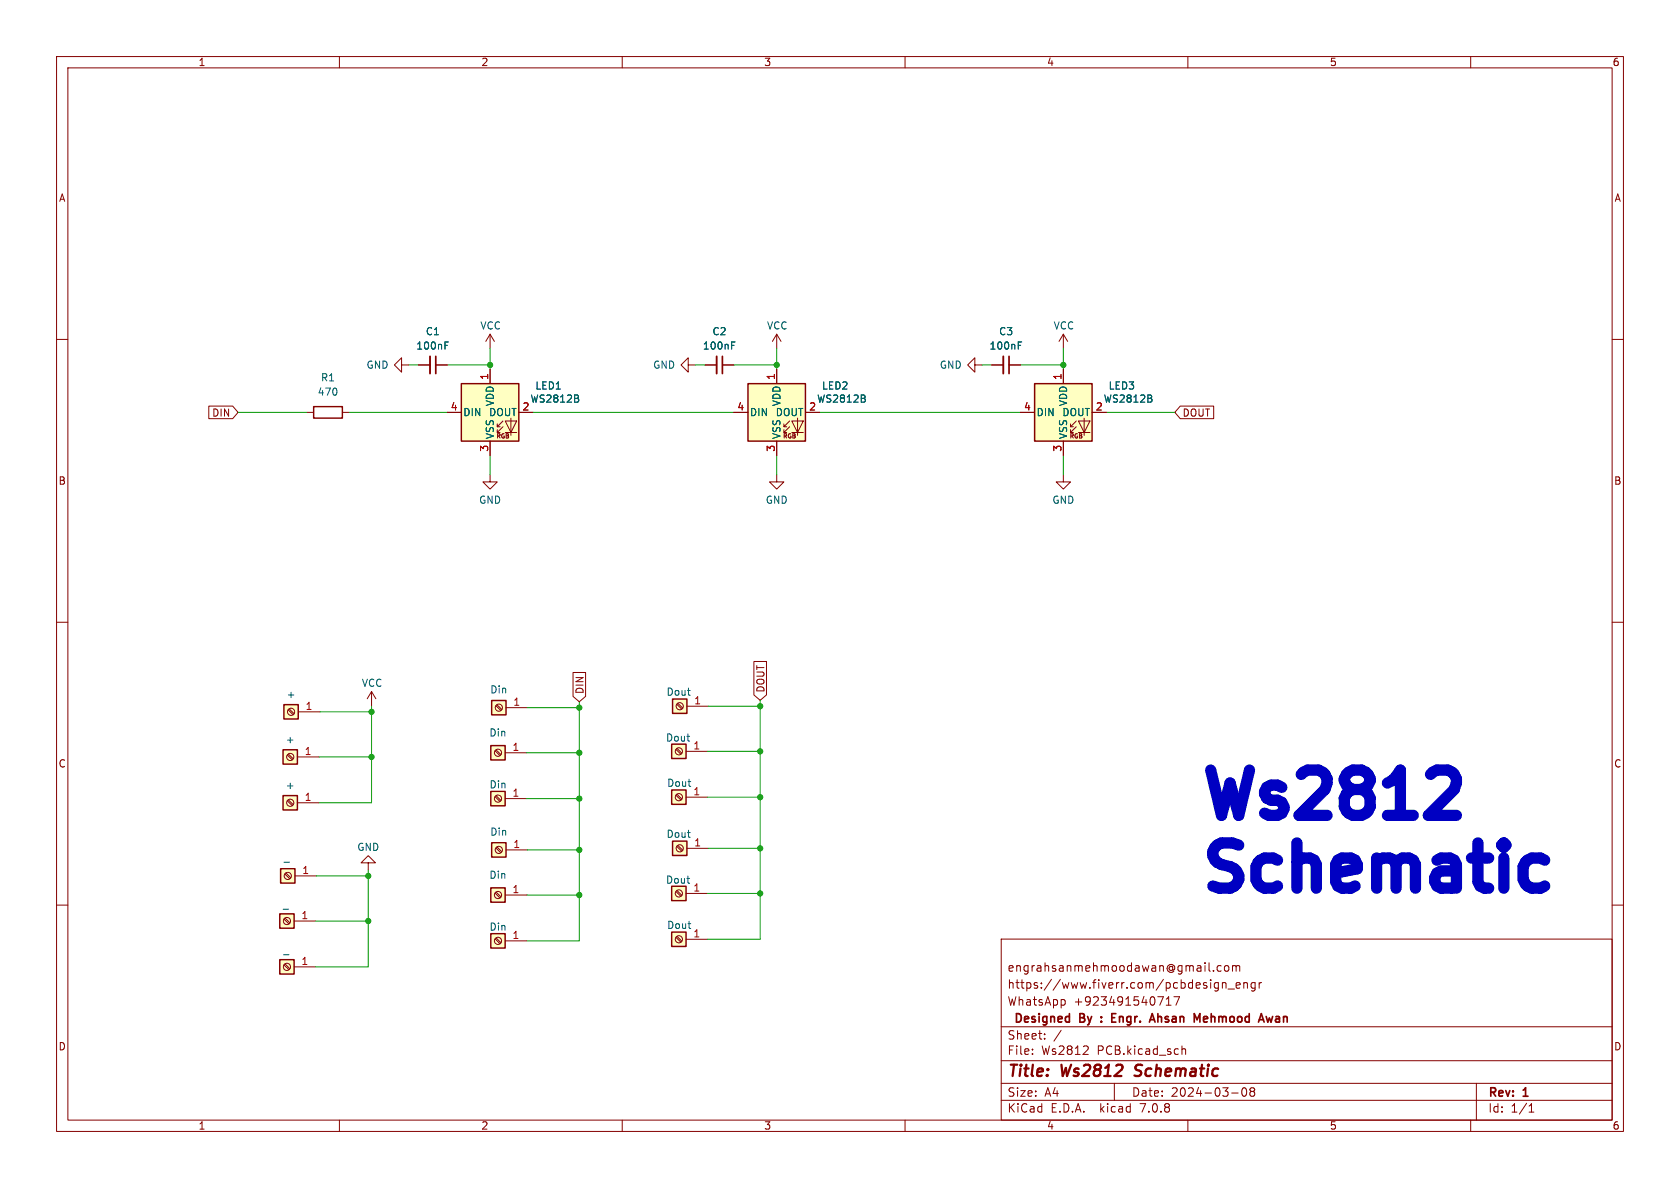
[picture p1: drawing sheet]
<svg xmlns="http://www.w3.org/2000/svg" width="297mm" height="210mm" viewBox="0 0 297 210" stroke-linecap="round" stroke-linejoin="round" font-family="sans-serif">
<g fill="none" stroke="#840000" stroke-width=".18">
<path d="M10 10h277v190h-277zM12 12h273v186h-273zM60 10v2M110 10v2M160 10v2M210 10v2M260 10v2M10 60h2M86.6 59.1v2.5M86.6 59.1l-.7 1.3M86.6 59.1l.8 1.3M137.3 59.1l-.7 1.3"/>
<path d="M137.3 59.1v2.5M137.3 59.1l.8 1.3M188 59.1l-.8 1.3M188 59.1v2.5M188 59.1l.7 1.3M285 60h2M36.9 71.8h4.2l1 1.1-1 1.1h-4.2zM54.2 72.9h1.2M60.5 72.9h1.3M71 64.5v-1.3l-1.3 1.3 1.3 1.3v-1.3h1.3M74 64.5h2M77 64.5h2.1"/>
<path d="M79 72.9h2.6M86.6 65.3v2.5M86.6 78v2.5M87.9 76.5h.5M87.9 75.4h.5M88.9 75.4l-1 1.1v-.6M88.9 74.4l-1 1v-.5M89.3 74.4h2l-1 2.1zM89.3 76.5h2M90.3 73.9v3.1M91.7 72.9h2.6M121.7 64.5v-1.3l-1.3 1.3 1.3 1.3v-1.3h1.2"/>
<path d="M124.7 64.5h2M127.7 64.5h2M129.7 72.9h2.5M137.3 65.3v2.5M137.3 78v2.5M138.6 76.5h.5M138.6 75.4h.5M139.6 75.4l-1 1.1v-.6M139.6 74.4l-1 1v-.5M140 74.4h2l-1 2.1zM140 76.5h2M141 73.9v3.1"/>
<path d="M142.4 72.9h2.5M172.3 64.5v-1.3l-1.2 1.3 1.2 1.3v-1.3h1.3M175.3 64.5h2.1M178.4 64.5h2M180.4 72.9h2.5M188 65.3v2.5M188 78v2.5M189.3 76.5h.5M189.3 75.4h.5M190.3 75.4l-1 1.1v-.6M190.3 74.4l-1 1v-.5M190.7 74.4h2l-1 2.1z"/>
<path d="M190.7 76.5h2M191.7 73.9v3.1M193.1 72.9h2.5M208.6 71.8h6v2.2h-6l-.9-1.1zM86.6 83.9v1.3h1.3l-1.3 1.3-1.2-1.3h1.2M137.3 83.9v1.3h1.3l-1.3 1.3-1.3-1.3h1.3M188 83.9v1.3h1.3l-1.3 1.3-1.3-1.3h1.3M10 110h2M101.3 118.9h2.2v4.2l-1.1 1-1.1-1zM133.3 116.9h2.2v5.9l-1.1 1-1.1-1zM285 110h2M50.8 133.5l.9 .8"/>
<path d="M51 125.5l.8 .8M51 133.3l.8 .8M51.1 125.3l.9 .9M52.6 133.8h3.8M52.7 125.8h3.8M65.7 122.3l-.8 1.2M65.7 122.3v2.5M65.7 122.3l.7 1.2M87.5 132.7l.9 .9M87.7 124.8l.8 .8M87.7 132.6l.9 .8M87.9 124.6l.8 .8"/>
<path d="M89.3 133.1h3.8M89.5 125.1h3.8M119.5 132.5l.9 .8M119.7 124.5l.8 .8M119.7 132.3l.8 .8M119.8 124.3l.9 .9M121.3 132.8h3.8M121.4 124.8h3.8M10 160h2M50.4 154.5l.8 .8M50.5 154.3l.9 .9M50.8 141.6l.9 .8"/>
<path d="M51 141.4l.8 .8M52.1 154.8h3.9M52.6 141.9h3.8M65.1 152.5h1.3l-1.3-1.2-1.3 1.2h1.3v1.3M87.5 157.9l.9 .8M87.5 140.8l.9 .9M87.7 149.9l.8 .8M87.7 157.7l.9 .8M87.7 140.7l.9 .8M87.9 149.7l.8 .9M89.3 158.2h3.8M89.3 141.2h3.8"/>
<path d="M89.5 150.2h3.8M119.5 140.6l.9 .8M119.5 157.6l.9 .8M119.7 149.6l.8 .9M119.7 140.4l.8 .8M119.7 157.4l.8 .9M119.8 149.5l.9 .8M121.3 140.9h3.8M121.3 157.9h3.8M121.4 150h3.8M285 160h2M50.2 170.6l.9 .8"/>
<path d="M50.2 162.5l.9 .8M50.4 170.4l.9 .8M50.4 162.3l.9 .8M52 170.9h3.8M52 162.8h3.8M87.5 166l.9 .8M87.7 165.8l.9 .8M89.3 166.3h3.8M119.5 165.7l.9 .8M119.7 165.5l.8 .9M121.3 166h3.8M177 166h108v32h-108z"/>
<path d="M188.2 176.8v.8M204.7 176.2h1l-.7 1.5M206.2 177.7h.8M206.2 176.6l.4-.4v1.5M207.5 176.2h1l-.6 1.5M214.5 171.6v.1M214.7 174.4l.3 .3 .4-.1M215.4 173.7v1.2l-.3 .3-.4-.1M215.4 173.8l-.4-.1-.3 .3M215.9 170.8l-.4-.1-.3 .3v.4l.1 .2h.6M216.1 173.8l.2-.1 .4 .1v.9M216.1 173.7v1"/>
<path d="M216.5 170.8l.2-.1 .5 .1v.6l-.1 .2-.4 .1-.2-.1zM217.1 174.8h1.1M217.9 170.8l.4-.1 .2 .2M217.9 170.7v1M218.5 174.2l.7-.1v-.3l-.5-.1-.2 .2 .1 .7h.6M218.5 170.9v.8M218.5 170.9l.2-.2 .4 .1 .1 .9M219.9 173.8l.2-.1 .4 .1v.9M219.9 173.7v1M221.9 173.7v1.2l-.3 .3-.4-.1M221.9 173.8l-.4-.1-.3 .3v.4l.1 .2h.6M222.6 173.7v1"/>
<path d="M223 173.7l-.3 .1-.1 .2M60 198v2M110 198v2M160 198v2M177 194.5h108M177 191.5h108M177 187.5h108M177 181.5h108M182.5 186.3v.1M182.5 185.5v.1M184.7 183.6v.1M184.7 182.8v.1"/>
<path d="M187.6 182.1l-1.3 2M191.5 186.4h.9M192.3 185v.5M197 191.5v3M209 184.9v1.5M209 185.5l.2-.1 .3 .1 .1 .9M210 198v2M217.7 193.2h1.2M219.7 192.4l.2-.1a.81 .81 0 0 1 .6 .6 .81 .81 0 0 1-.3 .8l-.2 .1a.81 .81 0 0 1-.3-1.4zM221.2 192.9l-.2-.2 .2-.4 .5 .1 .1 .2-.3 .3M221.2 192.9l-.2 .3v.3l.2 .3 .5-.1 .1-.2-.1-.4-.2-.2M221.2 192.9h.3"/>
<path d="M260 198v2M261 191.5v6.5M270.3 196.6h.9M270.3 195.5l.4-.4v1.5"/>
<circle cx="51.3" cy="133.8" r=".63"/>
<circle cx="51.5" cy="125.8" r=".63"/>
<circle cx="88" cy="133.1" r=".63"/>
<circle cx="88.2" cy="125.1" r=".63"/>
<circle cx="120" cy="132.8" r=".63"/>
<circle cx="120.2" cy="124.8" r=".63"/>
<circle cx="50.9" cy="154.8" r=".63"/>
<circle cx="51.3" cy="141.9" r=".63"/>
<circle cx="88" cy="158.2" r=".63"/>
<circle cx="88" cy="141.2" r=".63"/>
<circle cx="88.2" cy="150.2" r=".63"/>
<circle cx="120" cy="140.9" r=".63"/>
<circle cx="120" cy="157.9" r=".63"/>
<circle cx="120.2" cy="150" r=".63"/>
<circle cx="50.7" cy="162.8" r=".63"/>
<circle cx="50.7" cy="170.9" r=".63"/>
<circle cx="88" cy="166.3" r=".63"/>
<circle cx="120" cy="166" r=".63"/>
</g>
<path d="M200.6 190.1l.2 .1M200.9 188.4l-.2 .2 .1 .4" fill="none" stroke="#840000" stroke-width=".4"/>
<g fill="none" stroke="#840000" stroke-width=".3">
<path d="M77 63v3M127.7 63v3M178.4 63v3M190.9 179.9h.5M191.4 179.2h-.5v1.5h.6M197.3 179.2h-.7v1.5h.7M204.7 179.2v1.5M205.3 179.8l-.4-.1-.2 .1M212.8 179.9l.2-.2h.3l.2 .2v.1l-.7 .2M225 179.7l-.3 1-.3-.7M225.7 179.7l-.1 .1M212.8 180.5l.2 .2 .4-.1"/>
<path d="M225.7 180.1a.29 .29 0 0 0-.2 .3 .29 .29 0 0 0 .2 .3"/>
</g>
<g fill="#ffffc2" stroke="#ffffc2" stroke-width=".18">
<path d="M118.9 123.6h2.5v2.5h-2.5z"/>
<path d="M118.7 131.5h2.6v2.6h-2.6z"/>
<path d="M118.7 139.6h2.6v2.6h-2.6z"/>
<path d="M50.2 124.6h2.5v2.5h-2.5z"/>
<path d="M50 132.5h2.6v2.6h-2.6z"/>
<path d="M118.7 156.7h2.6v2.5h-2.6z"/>
<path d="M118.7 164.8h2.6v2.5h-2.6z"/>
<path d="M86.8 156.9h2.5v2.6h-2.5z"/>
<path d="M182.9 67.8h10.2v10.2h-10.2z"/>
<path d="M118.9 148.7h2.5v2.5h-2.5z"/>
<path d="M132.2 67.8h10.2v10.2h-10.2z"/>
<path d="M50 140.6h2.6v2.6h-2.6z"/>
<path d="M49.6 153.6h2.5v2.5h-2.5z"/>
<path d="M86.8 165h2.5v2.6h-2.5z"/>
<path d="M86.8 131.8h2.5v2.5h-2.5z"/>
<path d="M86.9 123.8h2.6v2.6h-2.6z"/>
<path d="M86.9 149h2.6v2.5h-2.6z"/>
<path d="M86.8 139.9h2.5v2.5h-2.5z"/>
<path d="M49.5 169.6h2.5v2.6h-2.5z"/>
<path d="M49.5 161.5h2.5v2.6h-2.5z"/>
<path d="M81.6 67.8h10.1v10.2h-10.1z"/>
</g>
<g fill="none" stroke="#840000" stroke-width=".25">
<path d="M55.4 71.9h5.1v2h-5.1zM81.6 67.8h10.1v10.2h-10.1zM132.2 67.8h10.2v10.2h-10.2zM182.9 67.8h10.2v10.2h-10.2zM50 132.5h2.6v2.6h-2.6zM50.2 124.6h2.5v2.5h-2.5zM86.8 131.8h2.5v2.5h-2.5zM86.8 139.9h2.5v2.5h-2.5zM86.9 123.8h2.6v2.6h-2.6zM118.7 131.5h2.6v2.6h-2.6zM118.7 139.6h2.6v2.6h-2.6zM118.9 123.6h2.5v2.5h-2.5z"/>
<path d="M49.6 153.6h2.5v2.5h-2.5zM50 140.6h2.6v2.6h-2.6zM86.8 156.9h2.5v2.6h-2.5zM86.9 149h2.6v2.5h-2.6zM118.7 156.7h2.6v2.5h-2.6zM118.9 148.7h2.5v2.5h-2.5zM49.5 169.6h2.5v2.6h-2.5zM49.5 161.5h2.5v2.6h-2.5zM86.8 165h2.5v2.6h-2.5zM118.7 164.8h2.6v2.5h-2.6z"/>
</g>
<path d="M76 63v3M126.7 63v3M177.4 63v3" fill="none" stroke="#840000" stroke-width=".33"/>
<g fill="none" stroke="#006464" stroke-width=".18">
<path d="M78.7 61.1h.4M78.7 60.4h.6M102.2 70.5l.1 .2-.1 .3M102.2 69.9v.4M129.3 61.1h.5M129.3 60.4h.6M152.9 70.5l.1 .2-.1 .3M152.9 69.9v.4M180 61.1h.4M180 60.4h.6M203.5 70.5l.2 .2-.2 .3M203.5 69.9v.4"/>
<path d="M50.2 152.4h1M50.1 160.7h.9M50.1 168.8h1"/>
</g>
<path d="M255.9 136.1a2.17 2.17 0 0 1 1.2 3.5l-4.6 4.5h5M270.8 151.7h1.5l.8 .4M273.1 156.6l-.8 .4h-1.5" fill="none" stroke="#0000c2" stroke-width="2"/>
<g fill="none" stroke="#009600" stroke-width=".18">
<path d="M42.1 72.9h12.1M61.8 72.9h17.2M72.3 64.5h1.7M79.1 64.5h7.5M86.6 61.6v3.7M94.3 72.9h35.4M122.9 64.5h1.8M129.7 64.5h7.6M137.3 61.6v3.7M144.9 72.9h35.5M173.6 64.5h1.7M180.4 64.5h7.6"/>
<path d="M188 61.6v3.7M195.6 72.9h12.1M86.6 80.5v3.4M137.3 80.5v3.4M188 80.5v3.4M56.4 133.8h9.3M56.5 125.8h9.2M65.7 124.8v17.1h-9.3M93.1 133.1h9.3M93.3 125.1h9.1M102.4 124.1v42.2h-9.3M125.1 132.8h9.3"/>
<path d="M125.2 124.8h9.2M134.4 123.8v42.2h-9.3M56 154.8h9.1M65.1 153.8v17.1h-9.3M93.1 141.2h9.3M93.1 158.2h9.3M93.3 150.2h9.1M125.1 157.9h9.3M125.1 140.9h9.3M125.2 150h9.2M55.8 162.8h9.3"/>
</g>
<g fill="#009600" stroke="#009600" stroke-width=".18">
<circle cx="134.4" cy="124.8" r=".46"/>
<circle cx="137.3" cy="64.5" r=".46"/>
<circle cx="102.4" cy="133.1" r=".46"/>
<circle cx="102.4" cy="125.1" r=".46"/>
<circle cx="86.6" cy="64.5" r=".46"/>
<circle cx="65.7" cy="125.8" r=".46"/>
<circle cx="65.7" cy="133.8" r=".46"/>
<circle cx="102.4" cy="150.2" r=".46"/>
<circle cx="102.4" cy="158.2" r=".46"/>
<circle cx="65.1" cy="162.8" r=".46"/>
<circle cx="65.1" cy="154.8" r=".46"/>
<circle cx="102.4" cy="141.2" r=".46"/>
<circle cx="134.4" cy="140.9" r=".46"/>
<circle cx="134.4" cy="132.8" r=".46"/>
<circle cx="134.4" cy="157.9" r=".46"/>
<circle cx="134.4" cy="150" r=".46"/>
<circle cx="188" cy="64.5" r=".46"/>
</g>
<g font-size="11.1" fill="#0000c2">
<text x="211.6" y="145.2">Ws2812</text>
<text x="211.6" y="158.1">Schematic</text>
</g>
<g font-size="2.8" fill="#840000">
<text x="178" y="190.9">Title:</text>
<text x="187.7" y="190.9">Ws2812</text>
<text x="201.5" y="190.9">Schematic</text>
</g>
<g font-size="2.1" fill="#840000">
<text x="178" y="172">engrahsanmehmoodawan@gmail.com</text>
<text x="178" y="178">WhatsApp</text>
<text x="178" y="175">https://www.fiverr.com/pcbdesign_engr</text>
<text x="189.8" y="178">+923491540717</text>
<text x="178" y="184">Sheet:</text>
<text x="179.7" y="181.2">Designed</text>
<text x="191.6" y="181.2">By</text>
<text x="195.9" y="181.2">:</text>
<text x="198.4" y="181.2">Engr.</text>
<text x="205.9" y="181.2">Ahsan</text>
<text x="214.2" y="181.2">Mehmood</text>
<text x="226.3" y="181.2">Awan</text>
<text x="178" y="186.7">File:</text>
<text x="184.1" y="186.7">Ws2812</text>
<text x="194" y="186.7">PCB.kicad_sch</text>
<text x="178" y="196.9">KiCad</text>
<text x="178" y="194.1">Size:</text>
<text x="184.7" y="194.1">A4</text>
<text x="185.7" y="196.9">E.D.A.</text>
<text x="194.6" y="196.9">kicad</text>
<text x="200" y="194.1">Date:</text>
<text x="201.8" y="196.9">7.0.8</text>
<text x="207" y="194.1">2024-03-08</text>
<text x="263" y="194.3">Rev:</text>
<text x="263" y="196.9">Id:</text>
<text x="267.1" y="196.9">1/1</text>
<text x="269.4" y="194.3">1</text>
</g>
<g font-size="1.8" fill="#840000">
<text x="35" y="11.9">1</text>
<text x="85" y="11.9">2</text>
<text x="135" y="11.9">3</text>
<text x="185" y="11.9">4</text>
<text x="235" y="11.9">5</text>
<text x="285" y="11.9">6</text>
<text x="10.3" y="35.9">A</text>
<text x="285.3" y="35.9">A</text>
<text x="37.4" y="73.9">DIN</text>
<text x="209" y="73.9">DOUT</text>
<text x="10.3" y="85.9">B</text>
<text x="285.3" y="85.9">B</text>
<text x="103.4" y="122.8" transform="rotate(-90 103.4 122.8)">DIN</text>
<text x="135.3" y="122.5" transform="rotate(-90 135.3 122.5)">DOUT</text>
<text x="10.3" y="135.9">C</text>
<text x="285.3" y="135.9">C</text>
<text x="10.3" y="185.9">D</text>
<text x="285.3" y="185.9">D</text>
<text x="35" y="199.9">1</text>
<text x="85" y="199.9">2</text>
<text x="135" y="199.9">3</text>
<text x="185" y="199.9">4</text>
<text x="235" y="199.9">5</text>
<text x="285" y="199.9">6</text>
</g>
<g font-size="1.8" fill="#006464">
<text x="75.2" y="59.5">C1</text>
<text x="84.8" y="58.4">VCC</text>
<text x="125.9" y="59.5">C2</text>
<text x="135.5" y="58.4">VCC</text>
<text x="176.5" y="59.5">C3</text>
<text x="186.2" y="58.4">VCC</text>
<text x="64.7" y="65.4">GND</text>
<text x="73.5" y="62">100nF</text>
<text x="115.4" y="65.4">GND</text>
<text x="124.2" y="62">100nF</text>
<text x="166" y="65.4">GND</text>
<text x="174.8" y="62">100nF</text>
<text x="56.1" y="70.2">470</text>
<text x="56.6" y="67.6">R1</text>
<text x="87.5" y="71.9" transform="rotate(-90 87.5 71.9)">VDD</text>
<text x="93.7" y="71.4">WS2812B</text>
<text x="94.5" y="69.1">LED1</text>
<text x="138.2" y="71.9" transform="rotate(-90 138.2 71.9)">VDD</text>
<text x="144.4" y="71.4">WS2812B</text>
<text x="145.2" y="69.1">LED2</text>
<text x="188.8" y="71.9" transform="rotate(-90 188.8 71.9)">VDD</text>
<text x="195" y="71.4">WS2812B</text>
<text x="195.9" y="69.1">LED3</text>
<text x="81.8" y="73.8">DIN</text>
<text x="86.4" y="73.8">DOUT</text>
<text x="87.5" y="77.7" transform="rotate(-90 87.5 77.7)">VSS</text>
<text x="132.5" y="73.8">DIN</text>
<text x="137" y="73.8">DOUT</text>
<text x="138.2" y="77.7" transform="rotate(-90 138.2 77.7)">VSS</text>
<text x="183.2" y="73.8">DIN</text>
<text x="187.7" y="73.8">DOUT</text>
<text x="188.8" y="77.7" transform="rotate(-90 188.8 77.7)">VSS</text>
<text x="84.6" y="89.3">GND</text>
<text x="135.3" y="89.3">GND</text>
<text x="185.9" y="89.3">GND</text>
<text x="50.6" y="123.6">+</text>
<text x="63.9" y="121.6">VCC</text>
<text x="86.6" y="122.8">Din</text>
<text x="117.7" y="123.2">Dout</text>
<text x="50.4" y="131.6">+</text>
<text x="86.4" y="130.4">Din</text>
<text x="117.6" y="131.3">Dout</text>
<text x="50.4" y="139.7">+</text>
<text x="86.4" y="139.6">Din</text>
<text x="117.8" y="139.3">Dout</text>
<text x="86.6" y="147.9">Din</text>
<text x="117.7" y="148.3">Dout</text>
<text x="63.1" y="150.6">GND</text>
<text x="86.4" y="155.5">Din</text>
<text x="117.6" y="156.4">Dout</text>
<text x="86.4" y="164.7">Din</text>
<text x="117.8" y="164.4">Dout</text>
</g>
<g font-size="1.8" fill="#a90000">
<text x="86.4" y="67.3" transform="rotate(-90 86.4 67.3)">1</text>
<text x="137.1" y="67.3" transform="rotate(-90 137.1 67.3)">1</text>
<text x="187.7" y="67.3" transform="rotate(-90 187.7 67.3)">1</text>
<text x="79.6" y="72.6">4</text>
<text x="92.3" y="72.6">2</text>
<text x="130.3" y="72.6">4</text>
<text x="143" y="72.6">2</text>
<text x="180.9" y="72.6">4</text>
<text x="193.6" y="72.6">2</text>
<text x="86.4" y="80" transform="rotate(-90 86.4 80)">3</text>
<text x="137.1" y="80" transform="rotate(-90 137.1 80)">3</text>
<text x="187.7" y="80" transform="rotate(-90 187.7 80)">3</text>
<text x="53.9" y="125.6">1</text>
<text x="90.7" y="124.8">1</text>
<text x="122.6" y="124.6">1</text>
<text x="53.8" y="133.6">1</text>
<text x="90.5" y="132.8">1</text>
<text x="122.5" y="132.6">1</text>
<text x="53.8" y="141.7">1</text>
<text x="90.5" y="140.9">1</text>
<text x="122.5" y="140.7">1</text>
<text x="90.7" y="150">1</text>
<text x="122.6" y="149.7">1</text>
<text x="53.3" y="154.6">1</text>
<text x="90.5" y="158">1</text>
<text x="122.5" y="157.7">1</text>
<text x="53.2" y="162.6">1</text>
<text x="90.5" y="166.1">1</text>
<text x="122.5" y="165.8">1</text>
<text x="53.2" y="170.7">1</text>
</g>
<g font-size="1.1" fill="#840000">
<text x="87.6" y="77.7">RGB</text>
<text x="138.3" y="77.7">RGB</text>
<text x="189" y="77.7">RGB</text>
</g>
</svg>
